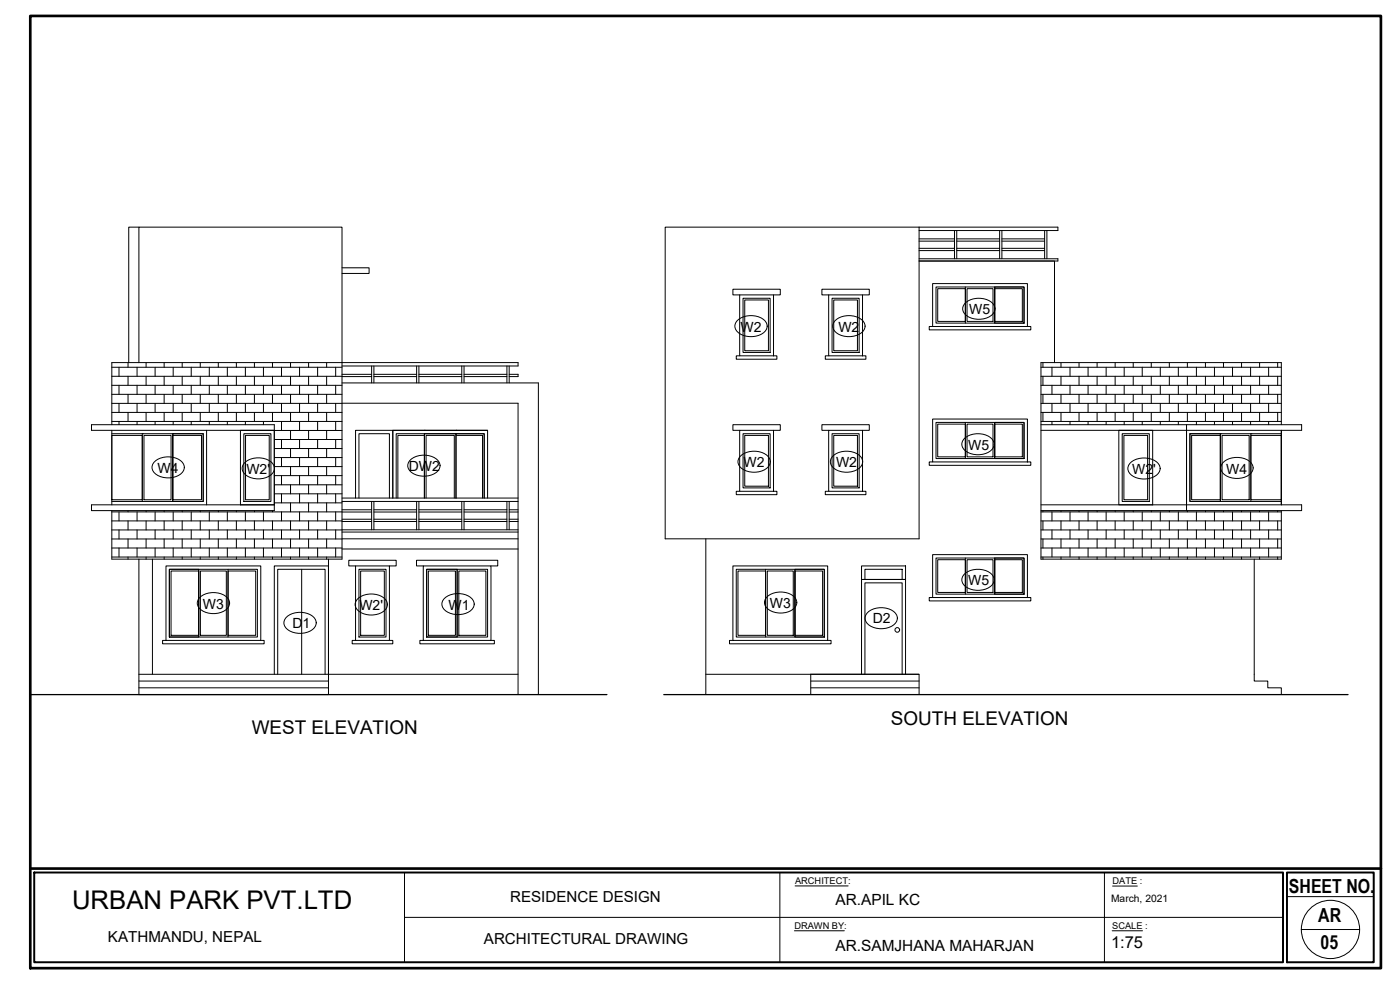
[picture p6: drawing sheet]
<svg xmlns="http://www.w3.org/2000/svg" width="420mm" height="297mm" viewBox="0 0 420 297" stroke-linecap="round" stroke-linejoin="round" font-family="sans-serif">
<!-- layer: window -->
<g fill="none" stroke="#000" stroke-width=".3">
<path d="M41.7 68.2h-3.1v40.6M199.6 68.2h76.2v93.5h-76.2zM275.8 77.6h41.7v.7h-41.7h40.7v30.5M275.8 68.2h41.7v1h-41.7M275.8 75.2h10.7M275.8 74.5h10.7M275.8 71.7h10.7M275.8 72.3h10.7M286.5 69.2v8.4M287.1 75.2h12.9M287.1 74.5h12.9M287.1 71.7h12.9"/>
<path d="M287.1 72.3h12.9M287.1 69.2v8.4M300 69.2v8.4M300.7 75.2h12.8M300.7 74.5h12.8M300.7 71.7h12.8M300.7 72.3h12.8M300.7 69.2v8.4M313.5 69.2v8.4M314.2 69.2v8.4M102.6 80.3h8.2v1.7h-8.2M222 88.5h10.1v18.3h-10.1z"/>
<path d="M222 88.5h-2.1v-1.7h14.3v1.7h-2.1M223 89.5h8.1v16.2h-8.1zM223.5 90h7.1v15.2h-7.1zM248.7 88.5h10.2v18.3h-10.2zM248.7 88.5h-2v-1.7h14.2v1.7h-2M249.7 89.5h8.1v16.2h-8.1zM250.2 90h7.1v15.2h-7.1zM279.9 85.1h28.4v12.9h-28.4zM279.9 98h-1v1h30.5v-1h-1.1M280.9 86.1h26.4v10.8h-26.4zM281.4 86.6h8.3v9.8h-8.3zM289.7 86.1v10.8"/>
<path d="M290.2 86.6h7.8v9.8h-7.8zM298.5 86.1h8.8v10.8h-8.8zM298.5 86.6h8.3v9.8h-8.3zM298.5 86.1v10.8M33.6 110.2h69M33.6 112.9h69M33.6 115.6h69M33.6 118.3h69M35.7 110.2v2.7M35.7 115.6v2.7M38.4 108.8v1.4M38.4 112.9v2.7"/>
<path d="M38.4 118.3v2.7M41.1 110.2v2.7M41.1 115.6v2.7M41.7 108.8v-40.6h60.9v99.6h-69v-14.6M43.8 108.8v1.4M43.8 112.9v2.7M43.8 118.3v2.7M46.6 110.2v2.7M46.6 115.6v2.7M49.3 108.8v1.4M49.3 112.9v2.7M49.3 118.3v2.7"/>
<path d="M52 110.2v2.7M52 115.6v2.7M54.7 108.8v1.4M54.7 112.9v2.7M54.7 118.3v2.7M57.4 110.2v2.7M57.4 115.6v2.7M60.1 108.8v1.4M60.1 112.9v2.7M60.1 118.3v2.7M62.8 110.2v2.7M62.8 115.6v2.7"/>
<path d="M65.5 108.8v1.4M65.5 112.9v2.7M65.5 118.3v2.7M68.2 110.2v2.7M68.2 115.6v2.7M70.9 108.8v1.4M70.9 112.9v2.7M70.9 118.3v2.7M73.6 110.2v2.7M73.6 115.6v2.7M76.4 108.8v1.4M76.4 112.9v2.7"/>
<path d="M76.4 118.3v2.7M79.1 110.2v2.7M79.1 115.6v2.7M81.8 108.8v1.4M81.8 112.9v2.7M81.8 118.3v2.7M84.5 110.2v2.7M84.5 115.6v2.7M87.2 108.8v1.4M87.2 112.9v2.7M87.2 118.3v2.7M89.9 110.2v2.7"/>
<path d="M89.9 115.6v2.7M92.6 108.8v1.4M92.6 112.9v2.7M92.6 118.3v2.7M95.3 110.2v2.7M95.3 115.6v2.7M98 108.8v1.4M98 112.9v2.7M98 118.3v2.7M100.7 110.2v2.7M100.7 115.6v2.7M102.6 109.8h52.9v-1h-121.9v18.6"/>
<path d="M102.6 112.3h8.9M102.6 113h8.9M111.5 109.8v5.1M112.2 109.8v5.1M112.2 112.3h12.8M112.2 113h12.8M125 109.8v5.1M125.7 109.8v5.1M125.7 112.3h12.9M125.7 113h12.9M138.6 109.8v5.1M139.3 109.8v5.1"/>
<path d="M139.3 112.3h12.8M139.3 113h12.8M152.1 109.8v5.1M152.8 109.8v5.1M152.8 112.3h2.7v.7h-2.7M222 106.8h-1v1h12.2v-1h-1.1M248.7 106.8h-1v1h12.2v-1h-1M312.4 110.2h72.1M312.4 112.9h72.1M312.4 115.6h72.1M312.4 118.3h72.1M313 108.8v1.4"/>
<path d="M313 112.9v2.7M313 118.3v2.7M315.7 110.2v2.7M315.7 115.6v2.7M318.4 108.8v1.4M318.4 112.9v2.7M318.4 118.3v2.7M321.1 110.2v2.7M321.1 115.6v2.7M323.8 108.8v1.4M323.8 112.9v2.7M323.8 118.3v2.7"/>
<path d="M326.5 110.2v2.7M326.5 115.6v2.7M329.3 108.8v1.4M329.3 112.9v2.7M329.3 118.3v2.7M332 110.2v2.7M332 115.6v2.7M334.7 108.8v1.4M334.7 112.9v2.7M334.7 118.3v2.7M337.4 110.2v2.7M337.4 115.6v2.7"/>
<path d="M340.1 108.8v1.4M340.1 112.9v2.7M340.1 118.3v2.7M342.8 110.2v2.7M342.8 115.6v2.7M345.5 108.8v1.4M345.5 112.9v2.7M345.5 118.3v2.7M348.2 110.2v2.7M348.2 115.6v2.7M350.9 108.8v1.4M350.9 112.9v2.7"/>
<path d="M350.9 118.3v2.7M353.6 110.2v2.7M353.6 115.6v2.7M356.3 108.8v1.4M356.3 112.9v2.7M356.3 118.3v2.7M359.1 110.2v2.7M359.1 115.6v2.7M361.8 108.8v1.4M361.8 112.9v2.7M361.8 118.3v2.7M364.5 110.2v2.7"/>
<path d="M364.5 115.6v2.7M367.2 108.8v1.4M367.2 112.9v2.7M367.2 118.3v2.7M369.9 110.2v2.7M369.9 115.6v2.7M372.6 108.8v1.4M372.6 112.9v2.7M372.6 118.3v2.7M375.3 110.2v2.7M375.3 115.6v2.7M378 108.8v1.4"/>
<path d="M378 112.9v2.7M378 118.3v2.7M380.7 110.2v2.7M380.7 115.6v2.7M383.4 108.8v1.4M383.4 112.9v2.7M383.4 118.3v2.7M33.6 130.6h9.1v19.3h-9.1zM33.6 130.1h27.4v20.4h-27.4M33.6 121h69M33.6 123.7h69M33.6 126.4h69"/>
<path d="M33.6 129.1v22.4M35.7 121v2.7M35.7 126.4v1M38.4 123.7v2.7M41.1 121v2.7M41.1 126.4v1M42.7 130.1h.1M42.7 130.1v20.4M43.2 130.6h8.1v19.3h-8.1zM43.8 123.7v2.7M46.6 121v2.7M46.6 126.4v1"/>
<path d="M49.3 123.7v2.7M51.8 130.1h.1M51.8 130.1h9.2v20.4h-9.2zM51.8 130.6h8.7v19.3h-8.7zM51.8 130.1v20.4M52 121v2.7M52 126.4v1M54.7 123.7v2.7M57.4 121v2.7M57.4 126.4v1M60.1 123.7v2.7M62 129.1v22.4"/>
<path d="M62.8 121v2.7M62.8 126.4v1M65.5 123.7v2.7M68.2 121v2.7M68.2 126.4v1M70.9 123.7v2.7M72.2 129.1h10.1v22.4h-10.1zM73.2 130.1h8.1v20.4h-8.1zM73.6 121v2.7M73.6 126.4v1M73.7 130.6h7.1v19.3h-7.1zM76.4 123.7v2.7"/>
<path d="M79.1 121v2.7M79.1 126.4v1M81.8 123.7v2.7M82.3 131.9h20.3M82.3 134.6h20.3M82.3 137.3h20.3M82.3 140h20.3M84.5 121v2.7M84.5 126.4v2.8M84.5 131.9v2.7M84.5 137.3v2.7M87.2 123.7v2.7"/>
<path d="M87.2 129.2v2.7M87.2 134.6v2.7M87.2 140v2.7M89.9 121v2.7M89.9 126.4v2.8M89.9 131.9v2.7M89.9 137.3v2.7M92.6 123.7v2.7M92.6 129.2v2.7M92.6 134.6v2.7M92.6 140v2.7M95.3 121v2.7"/>
<path d="M95.3 126.4v2.8M95.3 131.9v2.7M95.3 137.3v2.7M98 123.7v2.7M98 129.2v2.7M98 134.6v2.7M98 140v2.7M100.7 121v2.7M100.7 126.4v2.8M100.7 131.9v2.7M100.7 137.3v2.7M102.6 129.2l-75.1-.1v-1.7h54.8v25.8h-54.8v-1.7h54.8"/>
<path d="M117.9 129.1h28.4M127.4 130.1v19.3v-19.3h9.4v19.3v-19.3h8.5v19.3v-19.3h-26.4v19.3M127.4 129.1h.1M127.4 130.6h-8v18.8M136.8 129.1h.1M136.8 130.6h8v18.8M222 129.1h10.1v18.3h-10.1zM222 129.1h-2.1v-1.7h14.3v1.7h-2.1M223 130.1h8.1v16.3h-8.1zM223.5 130.6h7.1v15.3h-7.1zM248.7 129.1h10.2v18.3h-10.2zM248.7 129.1h-2v-1.7h14.2v1.7h-2"/>
<path d="M249.7 130.1h8.1v16.3h-8.1zM250.2 130.6h7.1v15.3h-7.1zM279.9 125.7h28.4v12.9h-28.4zM279.9 138.6h-1v1h30.5v-1h-1.1M280.9 126.7h26.4v10.9h-26.4zM281.4 127.3h8.3v9.8h-8.3zM289.7 126.7v10.9M290.2 127.3h7.8v9.8h-7.8zM298.5 126.7h8.8v10.9h-8.8zM298.5 127.3h8.3v9.8h-8.3zM298.5 126.7v10.9M312.4 121h72.1"/>
<path d="M312.4 123.7h72.1M312.4 126.4h72.1M312.4 127.4h78.2v1.7h-78.2M313 123.7v2.7M315.7 121v2.7M315.7 126.4v1M318.4 123.7v2.7M321.1 121v2.7M321.1 126.4v1M323.8 123.7v2.7M326.5 121v2.7M326.5 126.4v1"/>
<path d="M329.3 123.7v2.7M332 121v2.7M332 126.4v1M334.7 123.7v2.7M335.8 129.1h10.1v22.4h-10.1zM336.8 130.1h8.1v20.4h-8.1zM337.3 130.6h7.1v19.3h-7.1zM337.4 121v2.7M337.4 126.4v1M340.1 123.7v2.7M342.8 121v2.7M342.8 126.4v1"/>
<path d="M345.5 123.7v2.7M348.2 121v2.7M348.2 126.4v1M350.9 123.7v2.7M353.6 121v2.7M353.6 126.4v1M356.1 127.4v25.8M356.3 123.7v2.7M357.1 130.1h9.2v20.4h-9.2zM357.6 130.6h8.7v19.3h-8.7zM359.1 121v2.7M359.1 126.4v1"/>
<path d="M361.8 123.7v2.7M364.5 121v2.7M364.5 126.4v1M366.3 130.1h.1M366.3 130.1v20.4M366.8 130.6h8.1v19.3h-8.1zM367.2 123.7v2.7M369.9 121v2.7M369.9 126.4v1M372.6 123.7v2.7M375.3 121v2.7M375.3 126.4v1"/>
<path d="M375.4 130.1h.1M375.4 130.6h9.1v19.3h-9.1zM375.4 130.1v20.4M378 123.7v2.7M380.7 121v2.7M380.7 126.4v1M383.4 123.7v2.7M384.5 130.1h-27.4v20.4h27.4M384.5 127.4v-18.6h-72.1v59h72.1v-14.6M384.5 129.1v22.4M33.6 153.6h69M33.6 156.3h69"/>
<path d="M35.7 153.6v2.7M35.7 159v2.7M38.4 153.2v.4M38.4 156.3v2.7M41.1 153.6v2.7M41.1 159v2.7M43.8 153.2v.4M43.8 156.3v2.7M46.6 153.6v2.7M46.6 159v2.7M49.3 153.2v.4M49.3 156.3v2.7"/>
<path d="M52 153.6v2.7M52 159v2.7M54.7 153.2v.4M54.7 156.3v2.7M57.4 153.6v2.7M57.4 159v2.7M60.1 153.2v.4M60.1 156.3v2.7M62.8 153.6v2.7M62.8 159v2.7M65.5 153.2v.4M65.5 156.3v2.7"/>
<path d="M68.2 153.6v2.7M68.2 159v2.7M70.9 153.2v.4M70.9 156.3v2.7M73.6 153.6v2.7M73.6 159v2.7M76.4 153.2v.4M76.4 156.3v2.7M79.1 153.6v2.7M79.1 159v2.7M81.8 153.2v.4M81.8 156.3v2.7"/>
<path d="M82.3 142.7h20.3M82.3 145.5h20.3M82.3 148.2h20.3M82.3 150.9h20.3M84.5 142.7v2.8M84.5 148.2v2.7M84.5 153.6v2.7M84.5 159v2.7M87.2 145.5v2.7M87.2 150.9v2.7M87.2 156.3v2.7M89.9 142.7v2.8"/>
<path d="M89.9 148.2v2.7M89.9 153.6v2.7M89.9 159v2.7M92.6 145.5v2.7M92.6 150.9v2.7M92.6 156.3v2.7M95.3 142.7v2.8M95.3 148.2v2.7M95.3 153.6v2.7M95.3 159v2.7M98 145.5v2.7M98 150.9v2.7"/>
<path d="M98 156.3v2.7M100.7 142.7v2.8M100.7 148.2v2.7M100.7 153.6v2.7M100.7 159v2.7M102.6 159.6h52.9M102.6 149.4h52.9M102.6 150.5h52.9M102.6 156.5h8.9M102.6 155.8h8.9M102.6 153h8.9M102.6 153.6h8.9"/>
<path d="M106.7 149.4v-20.3h11.2v20.3v-20.3h28.4v20.3M107.7 149.4v-19.3h9.2v19.3M111.5 150.5v8.5M112.2 156.5h12.8M112.2 155.8h12.8M112.2 153h12.8M112.2 153.6h12.8M112.2 150.5v8.5M125 150.5v8.5M125.7 156.5h12.9M125.7 155.8h12.9M125.7 153h12.9"/>
<path d="M125.7 153.6h12.9M125.7 150.5v8.5M127.9 149.4v-18.8h8.4v18.8M138.6 150.5v8.5M139.3 156.5h12.8M139.3 155.8h12.8M139.3 153h12.8M139.3 153.6h12.8M139.3 150.5v8.5M152.1 150.5v8.5M152.8 156.5h2.7M152.8 155.8h2.7"/>
<path d="M152.8 153h2.7M152.8 153.6h2.7M152.8 150.5v8.5M155.5 159h-121.9M222 147.4h-1v1h12.2v-1h-1.1M248.7 147.4h-1v1h12.2v-1h-1M312.4 151.5h78.2v1.7h-78.2M312.4 159h72.1M312.4 153.6h72.1M312.4 156.3h72.1M313 153.2v.4M313 156.3v2.7"/>
<path d="M315.7 153.6v2.7M315.7 159v2.7M318.4 153.2v.4M318.4 156.3v2.7M321.1 153.6v2.7M321.1 159v2.7M323.8 153.2v.4M323.8 156.3v2.7M326.5 153.6v2.7M326.5 159v2.7M329.3 153.2v.4M329.3 156.3v2.7"/>
<path d="M332 153.6v2.7M332 159v2.7M334.7 153.2v.4M334.7 156.3v2.7M337.4 153.6v2.7M337.4 159v2.7M340.1 153.2v.4M340.1 156.3v2.7M342.8 153.6v2.7M342.8 159v2.7M345.5 153.2v.4M345.5 156.3v2.7"/>
<path d="M348.2 153.6v2.7M348.2 159v2.7M350.9 153.2v.4M350.9 156.3v2.7M353.6 153.6v2.7M353.6 159v2.7M356.3 153.2v.4M356.3 156.3v2.7M359.1 153.6v2.7M359.1 159v2.7M361.8 153.2v.4M361.8 156.3v2.7"/>
<path d="M364.5 153.6v2.7M364.5 159v2.7M367.2 153.2v.4M367.2 156.3v2.7M369.9 153.6v2.7M369.9 159v2.7M372.6 153.2v.4M372.6 156.3v2.7M375.3 153.6v2.7M375.3 159v2.7M378 153.2v.4M378 156.3v2.7"/>
<path d="M380.7 153.6v2.7M380.7 159v2.7M383.4 153.2v.4M383.4 156.3v2.7M33.6 164.4h69M33.6 167.1h69M35.7 164.4v2.7M38.4 161.7v2.7M38.4 167.1v.7M41.1 164.4v2.7M43.8 161.7v2.7M43.8 167.1v.7"/>
<path d="M46.6 164.4v2.7M49.3 161.7v2.7M49.3 167.1v.7M49.8 169.8h28.5v22.4h-28.5zM50.8 170.8h26.4v20.3h-26.4zM50.8 170.8h8.8v20.3h-8.8zM51.3 171.3h8.3v19.3h-8.3zM52 164.4v2.7M54.7 161.7v2.7M54.7 167.1v.7M57.4 164.4v2.7M59.6 170.8v20.3"/>
<path d="M60.1 161.7v2.7M60.1 167.1v.7M60.1 171.3h7.8v19.3h-7.8zM62.8 164.4v2.7M65.5 161.7v2.7M65.5 167.1v.7M68.2 164.4v2.7M68.4 171.3h8.3v19.3h-8.3zM68.4 170.8v20.3M70.9 161.7v2.7M70.9 167.1v.7M73.6 164.4v2.7"/>
<path d="M76.4 161.7v2.7M76.4 167.1v.7M79.1 164.4v2.7M81.8 161.7v2.7M81.8 167.1v.7M84.5 164.4v2.7M87.2 161.7v2.7M87.2 167.1v.7M89.9 164.4v2.7M90.5 170.8v31.5M92.6 161.7v2.7M92.6 167.1v.7"/>
<path d="M95.3 164.4v2.7M98 161.7v2.7M98 167.1v.7M100.7 164.4v2.7M102.6 164.7h52.9M106.7 169.8h10.2v22.4h-10.2zM106.7 169.8h-2v-1.7h14.2v1.7h-2M107.7 170.8h8.2v20.3h-8.2zM108.2 171.3h7.1v19.3h-7.1zM127 169.8h20.3v22.4h-20.3zM127 169.8h-2v-1.7h24.4v1.7h-2.1M128 170.8h18.3v20.3h-18.3z"/>
<path d="M128 170.8h9.2v20.3h-9.2zM128.6 171.3h8.1v19.3h-8.1zM137.2 170.8v20.3M137.7 171.3h8.1v19.3h-8.1zM155.5 161.7h-121.9M211.8 161.7v46.7M219.9 169.8h28.5v22.4h-28.5zM221 170.8h26.4v20.3h-26.4zM221.5 171.3h8.3v19.3h-8.3zM229.8 170.8v20.3M230.3 171.3h7.8v19.3h-7.8zM238.6 170.8h8.8v20.3h-8.8z"/>
<path d="M238.6 171.3h8.3v19.3h-8.3zM238.6 170.8v20.3M258.6 169.8h13.2v4.1h-13.2zM259.6 170.8h11.1v3.1h-11.1zM279.9 166.4h28.4v12.9h-28.4zM279.9 179.3h-1v1h30.5v-1h-1.1M280.9 167.4h26.4v10.9h-26.4zM281.4 167.9h8.3v9.9h-8.3zM289.7 167.4v10.9M290.2 167.9h7.8v9.9h-7.8zM298.5 167.4h8.8v10.9h-8.8zM298.5 167.9h8.3v9.9h-8.3z"/>
<path d="M298.5 167.4v10.9M312.4 161.7h72.1M312.4 164.4h72.1M312.4 167.1h72.1M313 161.7v2.7M313 167.1v.7M315.7 164.4v2.7M318.4 161.7v2.7M318.4 167.1v.7M321.1 164.4v2.7M323.8 161.7v2.7M323.8 167.1v.7"/>
<path d="M326.5 164.4v2.7M329.3 161.7v2.7M329.3 167.1v.7M332 164.4v2.7M334.7 161.7v2.7M334.7 167.1v.7M337.4 164.4v2.7M340.1 161.7v2.7M340.1 167.1v.7M342.8 164.4v2.7M345.5 161.7v2.7M345.5 167.1v.7"/>
<path d="M348.2 164.4v2.7M350.9 161.7v2.7M350.9 167.1v.7M353.6 164.4v2.7M356.3 161.7v2.7M356.3 167.1v.7M359.1 164.4v2.7M361.8 161.7v2.7M361.8 167.1v.7M364.5 164.4v2.7M367.2 161.7v2.7M367.2 167.1v.7"/>
<path d="M369.9 164.4v2.7M372.6 161.7v2.7M372.6 167.1v.7M375.3 164.4v2.7M376.4 167.8v36.5h4.1v2.1h4v2M378 161.7v2.7M378 167.1v.7M380.7 164.4v2.7M383.4 161.7v2.7M383.4 167.1v.7M49.8 192.2h-1v1h30.5v-1h-1M106.7 192.2h-1v1h12.2v-1h-1"/>
<path d="M127 192.2h-1v1h22.4v-1h-1.1M219.9 192.2h-1v1h30.5v-1h-1M82.3 202.3v-32.5h16.3v32.5M83.3 202.3v-31.5h14.3v31.5M211.8 202.3h64v6.1M243.3 204.3h32.5M243.3 206.4h32.5M258.6 202.3v-28.4h13.2v28.4M259.6 202.3v-27.4h11.1v27.4M275.8 202.3h-32.5v6.1"/>
<circle cx="269.3" cy="189" r=".7"/>
</g>
<!-- layer: DIM 25 -->
<path d="M9.1 208.4h173M199.2 208.4h205.4" fill="none" stroke="#000" stroke-width=".38"/>
<path d="M102.6 114.9h59v93.5M102.6 121h52.9v87.4M41.7 167.8v40.6h56.9v-40.6M45.7 167.8v34.5M41.7 202.3h113.8M41.7 206.4h56.9M41.7 204.3h56.9" fill="none" stroke="#000" stroke-width=".3"/>
<!-- layer: Text -->
<g fill="none" stroke="#000" stroke-width=".3">
<path d="M221.4 96.1a6.3 6.3 0 0 1 8.5 .5 2.6 2.6 0 0 1-1.8 3.9 6.3 6.3 0 0 1-7.2-1.4 2.24 2.24 0 0 1 .5-3zM250.7 96.1a6.3 6.3 0 0 1 8.5 .5 2.6 2.6 0 0 1-1.7 3.9 6.3 6.3 0 0 1-7.2-1.4 2.24 2.24 0 0 1 .4-3zM289.7 90.9a6.3 6.3 0 0 1 8.5 .5 2.6 2.6 0 0 1-1.7 3.9 6.3 6.3 0 0 1-7.2-1.4 2.24 2.24 0 0 1 .4-3zM46.4 138.5a6.3 6.3 0 0 1 8.5 .5 2.6 2.6 0 0 1-1.7 3.8 6.3 6.3 0 0 1-7.2-1.3 2.24 2.24 0 0 1 .4-3zM73.5 138.8a6.3 6.3 0 0 1 8.5 .5 2.6 2.6 0 0 1-1.8 3.8 6.3 6.3 0 0 1-7.1-1.3 2.24 2.24 0 0 1 .4-3zM123.2 138a6.3 6.3 0 0 1 8.5 .5 2.6 2.6 0 0 1-1.8 3.8 6.3 6.3 0 0 1-7.1-1.4 2.24 2.24 0 0 1 .4-2.9zM222.3 136.8a6.3 6.3 0 0 1 8.5 .5 2.6 2.6 0 0 1-1.8 3.9 6.3 6.3 0 0 1-7.1-1.4 2.24 2.24 0 0 1 .4-3zM250 136.8a6.3 6.3 0 0 1 8.5 .5 2.6 2.6 0 0 1-1.7 3.9 6.3 6.3 0 0 1-7.2-1.4 2.24 2.24 0 0 1 .4-3zM289.5 131.5a6.3 6.3 0 0 1 8.5 .6 2.6 2.6 0 0 1-1.8 3.8 6.3 6.3 0 0 1-7.2-1.4 2.24 2.24 0 0 1 .5-3zM339.3 138.8a6.3 6.3 0 0 1 8.5 .5 2.6 2.6 0 0 1-1.8 3.9 6.3 6.3 0 0 1-7.1-1.4 2.24 2.24 0 0 1 .4-3zM367.2 138.6a6.3 6.3 0 0 1 8.5 .6 2.6 2.6 0 0 1-1.8 3.8 6.3 6.3 0 0 1-7.1-1.4 2.24 2.24 0 0 1 .4-3zM60 179.2a6.3 6.3 0 0 1 8.5 .5 2.6 2.6 0 0 1-1.7 3.9 6.3 6.3 0 0 1-7.2-1.4 2.24 2.24 0 0 1 .4-3z"/>
<path d="M107.4 179.6a6.3 6.3 0 0 1 8.5 .5 2.6 2.6 0 0 1-1.8 3.9 6.3 6.3 0 0 1-7.1-1.4 2.24 2.24 0 0 1 .4-3zM133.4 179.5a6.3 6.3 0 0 1 8.5 .5 2.6 2.6 0 0 1-1.7 3.9 6.3 6.3 0 0 1-7.2-1.4 2.24 2.24 0 0 1 .4-3zM230.3 179a6.3 6.3 0 0 1 8.4 .6 2.6 2.6 0 0 1-1.7 3.8 6.3 6.3 0 0 1-7.2-1.4 2.24 2.24 0 0 1 .5-3zM289.5 172.2a6.3 6.3 0 0 1 8.5 .5 2.6 2.6 0 0 1-1.8 3.9 6.3 6.3 0 0 1-7.2-1.4 2.24 2.24 0 0 1 .5-3zM86 185.1a6.3 6.3 0 0 1 8.5 .6 2.6 2.6 0 0 1-1.7 3.8 6.3 6.3 0 0 1-7.2-1.4 2.24 2.24 0 0 1 .4-3zM260.4 183.7a6.3 6.3 0 0 1 8.5 .6 2.6 2.6 0 0 1-1.7 3.8 6.3 6.3 0 0 1-7.2-1.4 2.24 2.24 0 0 1 .4-3zM238.4 279.3h15M238.6 265.8h15.9M333.8 279.3h9.1M333.9 265.9h7.4"/>
</g>
<!-- layer: Boundary -->
<path d="M9.1 4.8h405.3v285.7h-405.3zM9.1 260.6h405.3" fill="none" stroke="#000" stroke-width=".8"/>
<!-- layer: hatc h -->
<g fill="none" stroke="#000" stroke-width=".3">
<path d="M121.4 261.8v26.9M121.4 275.3h263.6M234 261.8v26.9M331.5 261.8v26.9M386.2 269h26.1M390.5 278.9h17.5"/>
<circle cx="399.3" cy="278.9" r="8.7"/>
</g>
<path d="M10.3 261.8h374.7v26.9h-374.7zM386.2 261.8h26.1v26.9h-26.1z" fill="none" stroke="#000" stroke-width=".59"/>
<text font-size="7.7" x="21.6" y="272.8">URBAN PARK PVT.LTD</text>
<g font-size="5.8">
<text x="386.8" y="267.8">SHEET NO.</text>
<text x="395.6" y="276.6">AR</text>
<text x="396.3" y="284.8">05</text>
</g>
<g font-size="5.7">
<text x="75.6" y="220.2">WEST ELEVATION</text>
<text x="267.4" y="217.7">SOUTH ELEVATION</text>
</g>
<text font-size="4.9" x="333.4" y="284.4">1:75</text>
<g font-size="4.6">
<text x="250.7" y="271.6">AR.APIL KC</text>
<text x="250.7" y="285.2">AR.SAMJHANA MAHARJAN</text>
</g>
<g font-size="4.5">
<text x="153.1" y="270.5">RESIDENCE DESIGN</text>
<text x="32.4" y="282.6">KATHMANDU, NEPAL</text>
<text x="145.2" y="283.3">ARCHITECTURAL DRAWING</text>
</g>
<g font-size="4.2">
<text x="290.9" y="94.2">W5</text>
<text x="222.2" y="99.6">W2</text>
<text x="251.6" y="99.6">W2</text>
<text x="290.6" y="134.9">W5</text>
<text x="47.3" y="141.9">W4</text>
<text x="73.9" y="142.2">W2'</text>
<text x="122.7" y="141.3">DW2</text>
<text x="223.2" y="140.2">W2</text>
<text x="250.9" y="140.2">W2</text>
<text x="339.8" y="142.2">W2'</text>
<text x="368" y="142.1">W4</text>
<text x="290.6" y="175.5">W5</text>
<text x="60.9" y="182.6">W3</text>
<text x="107.9" y="183">W2'</text>
<text x="134.6" y="183">W1</text>
<text x="231.1" y="182.5">W3</text>
<text x="87.8" y="188.5">D1</text>
<text x="261.9" y="187.1">D2</text>
</g>
<text font-size="3.1" x="333.4" y="270.8">March, 2021</text>
<g font-size="2.8">
<text x="238.6" y="265.2">ARCHITECT:</text>
<text x="333.9" y="265.3">DATE :</text>
<text x="238.4" y="278.7">DRAWN BY:</text>
<text x="333.8" y="278.7">SCALE :</text>
</g>
</svg>
